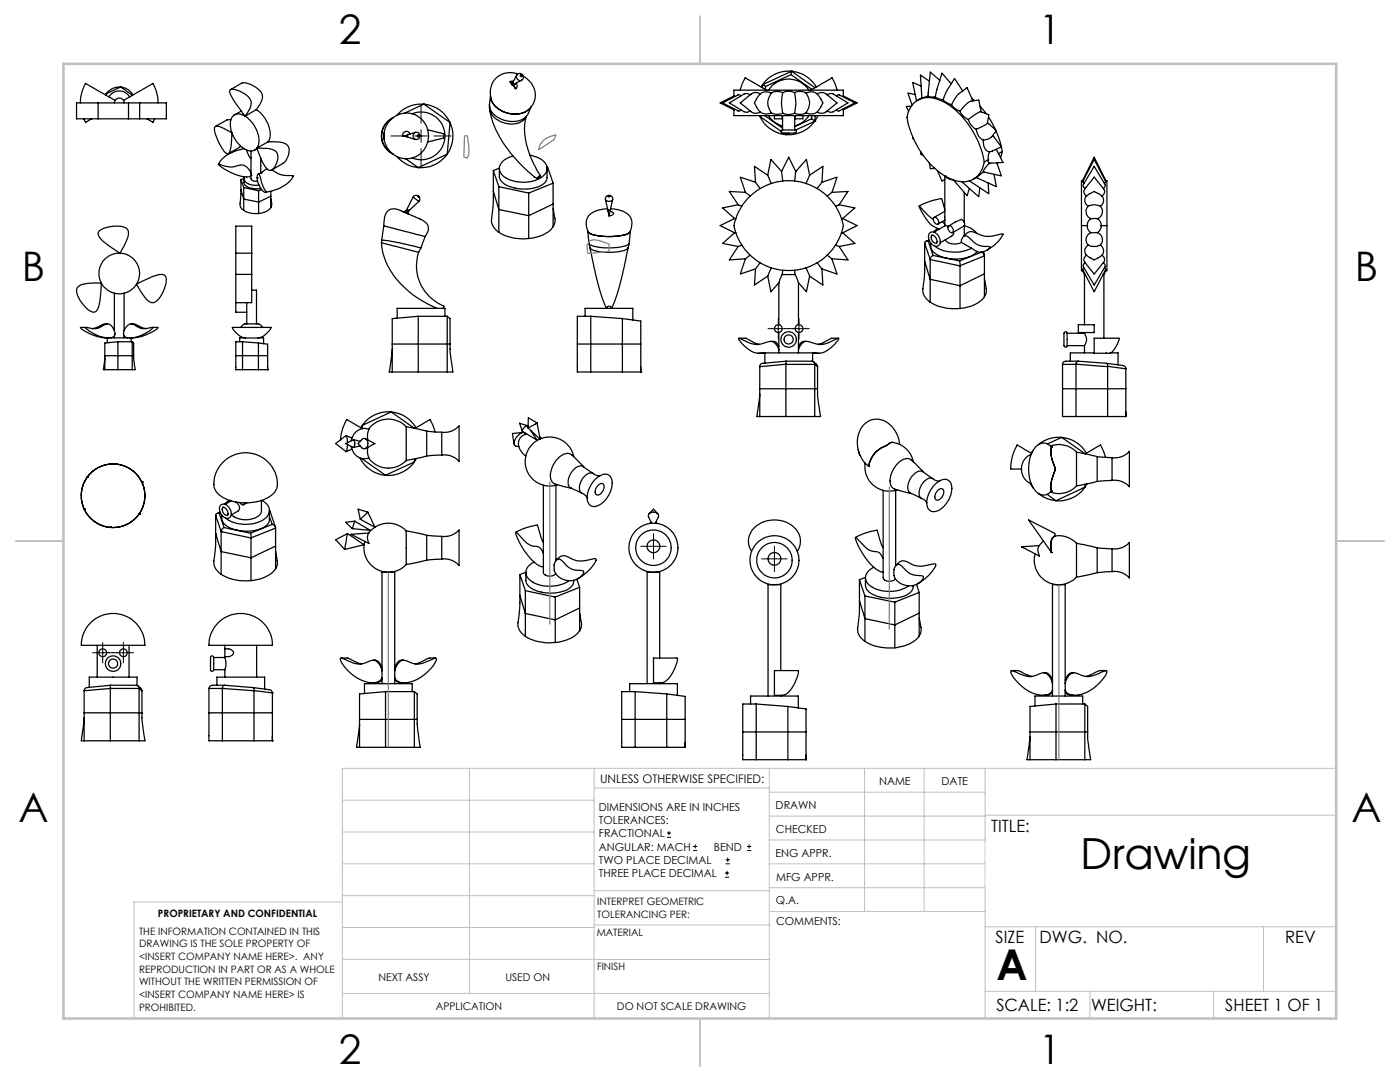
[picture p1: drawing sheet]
<svg xmlns="http://www.w3.org/2000/svg" width="279mm" height="216mm" viewBox="0 0 279 216" stroke-linecap="round" stroke-linejoin="round" font-family="sans-serif">
<g fill="none" stroke="#000" stroke-width=".25">
<path d="M21.2 18.7v.3M21.2 18.7l-.1 .2M21.7 19.3a2.41 2.41 0 0 1 4.2 0M24.1 17.4a3.4 3.4 0 0 0-2.9 1.3M24.1 17.4a3.3 3.3 0 0 1 2.5 1.5M24.1 17.4l-2.9 1.3M24.1 17.4l2.3 1.6M46 17.9l2.3-1.3a4.4 4.4 0 0 1 4 2.2 3.1 3.1 0 0 1-.9 2.7l-.2 .4M97.9 19.2a4.4 4.4 0 0 0 4.5 3.6 4.1 4.1 0 0 0 3.3-1.1M97.9 19.1l-.2 1.7M101.8 16.3l.2 .2M102 16.5l.1 .3"/>
<path d="M102 16.5h.3M102 16.5h.1M102.1 16.8l.1 .1M102.2 16.9l.3 .2M102.3 16.4v.1M102.3 16.5l-.2 .3M102.4 16.2l-.6 .1M102.5 17.1l.4 .6M102.5 17.1h.1M102.6 16.7l-.4 .2M102.6 17.1l.3 .6M102.6 16.7v.4"/>
<path d="M102.6 16.7h.1M102.7 16.7h.1M103 16.6a.77 .77 0 0 1-.1 1.1M103.1 15a.72 .72 0 0 1 1.2-.1 .72 .72 0 0 1-.2 1.1M103.1 15a.76 .76 0 0 0 .2 .8 .76 .76 0 0 0 .8 .2M103.1 15l-.8 1.4M103.4 14.7a4.1 4.1 0 0 0-5.4 2.8 4.1 4.1 0 0 0 3.4 5.1 4.1 4.1 0 0 0 5.4-3.1 4.5 4.5 0 0 0-2.3-4.3M104.1 16l-1.4 .7M146.5 19.2l.1 .1M146.5 19.2v-1.2h21.8v1.2M146.5 19.2l-2.8 1.3 2.8 1.4M147.7 18l.4-1.3 .6-1.2 4.3 2.5"/>
<path d="M147.9 19.1l-.6-.2-3.1 1.6 3.2 1.7 .5-.3M149.7 18.9l-.6-.2-.6 .1-2.9 1.7 3.1 1.9a.91 .91 0 0 0 1-.3M149.9 18.8l-2.2 1.7 2.2 1.8a1.52 1.52 0 0 0 1.8 .1M151.7 18.7l-.6 .8-.5 1 1.1 1.9M151.7 18.7l-.9-.2-.9 .3M152.2 16.9h.1M152.2 16.9l.6 .4M152.2 16.9l-.3 .5M152.2 16.9v.6M152.8 17.3l-.1 .6M153.4 18a4.8 4.8 0 0 1 8 0M153.9 18.6a3.1 3.1 0 0 0 0 3.9"/>
<path d="M153.9 18.6a2.02 2.02 0 0 0-2.2 .1M156.2 18.5l-.2 1.9 .2 2.2M156.2 18.5l.5-.2a2.61 2.61 0 0 1 1.9 .2M156.2 18.5l-1.1-.3-1.2 .4M157.9 14.9l-5.1 2.4M157.9 14.9l4.2 3M158 14.2l-.1 .7M158 14.2h.1M158 14.2a6.3 6.3 0 0 0-5.8 2.7M158 14.2a6.3 6.3 0 0 1 4.9 3.2M158 14.2l4.6 3.3M158 14.2l-5.8 2.7"/>
<path d="M158.6 18.5l.2 1.8-.2 2.3M158.6 18.5l1.2-.3 1.1 .4M160.9 18.6a3.1 3.1 0 0 1 0 3.9M160.9 18.6l.2-.1a1.97 1.97 0 0 1 2 .2M161.8 18l4.3-2.5 .6 1.2 .4 1.3M163.1 18.7l1.1 1.8-1.1 1.9M163.1 18.7a1.48 1.48 0 0 1 1.8 .1l2.1 1.7-2.3 1.9-.8 .2-.8-.2M165.1 18.9l.5-.2h.6l3 1.8-3.1 1.9-1-.3M166.9 19.1l.6-.2 3.1 1.6-3.1 1.6h-.4l-.2-.2M168.3 19.2l-.1 .1M168.3 19.2l2.8 1.3-2.8 1.4M182.7 18.9l-1.5-.3 .8 2.4"/>
<path d="M183.8 17.2l-1.7-.8 .8 3.7M184 19.5l-.8 .5M185.2 19.2l-1.2 .3M185.2 19.2l.4 .1h1.1M185.5 16.2l-1.8-1.2 .3 4.5M186.7 19.3l.6 .4 .9 .2M187.6 16.1l-1.9-1.7-.5 4.8M188.2 19.9l.7 .6 1 .4M189.8 16.7l-1.8-2.1-1.3 4.7M192.1 18.1l-1.6-2.4-1.6 2.5-.7 1.7M194 19.6l.5 .5M16.7 23.7l.4 .7 1.2-.7"/>
<path d="M19.5 20.5h-4.2v3.2h4.2M19.6 20.5h6v3.2h-6M19.6 20.5v3.2M22.8 20.5a.97 .97 0 0 1 1-.9 .97 .97 0 0 1 1 .9M23 20l-5.9-3.3a7.3 7.3 0 0 0-1 3.8M24.7 20l5.8-3.3a7.3 7.3 0 0 1 1 3.8M25.7 23.7h2.2M25.7 20.5h2.2M27.9 20.5h5.3v3.2h-5.3M27.9 20.5v3.2M29.3 23.7l1.2 .7 .4-.7M42.9 25.3l.4-.1 .5 .1 2.5 1.2a9.8 9.8 0 0 1-.5 4l-.4 .2a7.2 7.2 0 0 1-2.5-4.2l-.1-.9z"/>
<path d="M46.1 24l-.8-.1-2.3 1.3M46.3 26.5a5.2 5.2 0 0 0 3.8 3.6l.7-.1 .5-.4M47.8 29.4l-2.2 1.3M48 29.1l-.2 .3M48.1 35.8l-.1 3.5a3.5 3.5 0 0 0 0 2.1l.6 .6M48.1 35.8l.5 1.6M48.1 37.9l.5 1.8 3 .6 2.4-1.1M48.2 22.2l-1.4 .7M48.6 37.4l3 .7M48.6 37.4v4.6M48.7 35.6v.8a1.89 1.89 0 0 0 2 1.2h1.3M48.7 35.6l-.6 .2"/>
<path d="M48.7 29.7a7.2 7.2 0 0 0-5.1 3.1M48.9 23.2a3.8 3.8 0 0 0 1.2-3.1 4.8 4.8 0 0 0-4.1-2.2l-.1 .1a4.2 4.2 0 0 0 1.3 2.8l1.7 2.4a1.74 1.74 0 0 0-2.1-.3 1.74 1.74 0 0 0-.8 1.9l.3 1.7M48.9 23.2a5.9 5.9 0 0 1 2.6 5.8l-.2 .6M49.2 29.9l.1 .4a1.85 1.85 0 0 0 .8 1.2M50.1 35h.1M50.1 30.1v5.6l.5 .4h.8M50.1 34.6a2.2 2.2 0 0 0-3.4-1.3 7.2 7.2 0 0 1-3.1-.5v.1a11.4 11.4 0 0 0 5.2 2.4M50.1 35l-.3 .2h-1a1.4 1.4 0 0 0 1.4 1.7h1.5M51.2 21.9a5.8 5.8 0 0 1 2.5 6l-.2 .4M51.2 21.9l-2.3 1.3M51.3 29.6a6.4 6.4 0 0 1 3.5 .4 1.84 1.84 0 0 1 .4 2.5l-.6 1.1a.84 .84 0 0 1-.8 .4 .84 .84 0 0 1-.7-.5l-.7-1.2zM51.3 29.7l-.5 .3"/>
<path d="M51.3 35.5a.5 .5 0 0 1 .4-.8l.1 .1a11.3 11.3 0 0 0 1.3 3.5 1.12 1.12 0 0 1-1.1-.8l-.3-.6M51.3 35.5l.4 1.4M51.3 35.5h.1M51.6 38.1v4.5M52 34.4h.3M52 31.5v3.1M52.2 37.8l-.6 .3M52.3 34.4l-.7 .3M53.3 33.8l-.6 .2-.5 .5M53.5 28.3a5.3 5.3 0 0 1 3.9 .7 2.87 2.87 0 0 1-.9 3.6l-2.2 1.3M53.5 28.3l-2.2 1.3M54 39.7l.2 .9-.2 .8"/>
<path d="M54 38.2v3.2M54.2 33.9a6.5 6.5 0 0 0 4.3 1.2h.1a7 7 0 0 1-5.5 3.2l-.1 .1M76.6 27.1l.1 .7M76.7 26.5l-.1 .6M77.2 24.4l1.2-.9a4 4 0 0 0-2.2 3.6 4 4 0 0 0 2.2 3.6 3.9 3.9 0 0 1-1.2-6.3zM77.8 24a4.5 4.5 0 0 1 6.6 .1 4.5 4.5 0 0 1-.5 6.6 4.5 4.5 0 0 1-6.1-.6 4.5 4.5 0 0 1 0-6.1zM79.2 31.2a6.4 6.4 0 0 0 4.3 2.2M80.6 27.1l.3 .1M80.6 27.1l.6 .2M80.9 27.2l.3 .1M80.9 27.2l2 .6M81 31.7l2.5 1.7"/>
<path d="M81.8 26.7a.75 .75 0 0 0-.9-.5 .75 .75 0 0 0-.5 .9h.2M82.3 22.7a4.8 4.8 0 0 1 6.5 4.4 4.8 4.8 0 0 1-6.5 4.4M82.4 39.3l-1.3 2.6-.5 .3M82.4 39.3l1.2 .9M82.9 26.4l-1.7 .6v.3M83.3 39.1a.62 .62 0 0 0-.9 .2M83.3 39.1l.3 .2M83.6 39.3a.64 .64 0 0 1 0 .9M84.6 20.8a6.4 6.4 0 0 0-5.4 2.2M84.6 20.8a6.4 6.4 0 0 1 5.2 3.6M84.6 20.8l-3.8 1.8M84.6 20.8l5.2 3.6"/>
<path d="M85.3 25.9l3.2 .8 .1 .3-.1 .6-3.2 .7M89.3 30.8a6.4 6.4 0 0 1-5.8 2.6M89.3 30.8l-5.8 2.6M89.8 24.4a6.4 6.4 0 0 1-.5 6.4M89.8 24.4l-.5 6.4M97.7 20.8v1M97.7 20.8a2.85 2.85 0 0 0 1.9 2.7 4.4 4.4 0 0 0 5.7-.6l.7-1.6M97.7 21.8a18.8 18.8 0 0 0 5.3 10l.7 .8a17.9 17.9 0 0 0 3.5 3M97.7 21.8a4.5 4.5 0 0 0 5.7 2.8l1.1-.6 .5-.8M97.7 21.3v.4M98.5 34v6.4l-.3 2.1a3.2 3.2 0 0 0 1.1 3.6l.3 .2M98.5 34l1.1 3.3"/>
<path d="M98.5 38.2l1.1 3.6 5.9 1.2 4.9-2.3M99.6 37.3l5.9 1.2M99.6 37.3v9M99.7 33.6v1.6a2.86 2.86 0 0 0 2.4 2.2 7 7 0 0 0 6.7-1.1l.4-.7v-2M99.7 33.5l-1.2 .5M105.1 23.2a13.1 13.1 0 0 0 1.4 9.4l1.4 2.5M105.5 38.5v9.1M105.8 31h.1a3.6 3.6 0 0 1 3.2 2.3 2.55 2.55 0 0 1-2 2.6 7 7 0 0 1-6.9-1 1.94 1.94 0 0 1 .7-3.1l1.5-.7M107.3 35.4l.1-.1a.27 .27 0 0 1 .2-.2 .27 .27 0 0 1 .3 .1l-.7 .4zM109.1 33.3h.2l1.1 3.2M110.4 36.5l-4.9 2M110.4 36.5v8.7"/>
<path d="M120.8 39.8a.73 .73 0 0 1 .7-.8 .73 .73 0 0 1 .8 .8M120.8 39.8l.6 .4 .7-.1 .2-.3M120.8 39.8l.7 2.7M121.4 39.1h.2l.1 .1-.2 .1zM122.3 39.8l-.5 2.1M146.5 21.9v1.2h21.8v-1.2M146.6 21.8l-.1 .1M148.8 38.4l.9 .7M149.2 39.6a11.1 11.1 0 0 1 19.1 5.4 11.1 11.1 0 0 1-10.9 9 11.1 11.1 0 0 1-10.9-9 11.1 11.1 0 0 1 2.7-5.4zM150.8 36.4l-3.1-1.1 1.1 3.1-3.2-.2 1.7 2.7M150.8 36.4l.9 1.2M151.6 23.1v.1"/>
<path d="M151.6 23.2h.1M151.6 23.2a6.3 6.3 0 0 0 5.2 3.6M151.6 23.2l4.3 3M151.7 23.1l-.1 .1M151.7 22.4l1.2 .4 1-.3M151.8 23.1l-.2 .1M152.6 23.1l3.6 2.5M153.2 35l.7 1.6M153.2 35l-2.6-1.8 .2 3.2M153.4 23.1a4.9 4.9 0 0 0 2.8 2.1M153.9 22.5l1.2 .3 1.1-.2M154.6 23.1v.6h1.5v-.6"/>
<path d="M156 34.2l-2.2-2.4-.6 3.2M156.2 25.9a.37 .37 0 0 0-.3 .6 .37 .37 0 0 0 .6 .1h1.7a.46 .46 0 0 0 .5 0 .46 .46 0 0 0 .2-.6l-.3-.1M156.2 25.9h2.4M156.2 23.1v2.8M156.2 36.1l-.2-1.8 1.4-2.9 1.4 2.8-.2 1.9M156.2 22.6h.1a2.59 2.59 0 0 0 2.3 0M156.4 26.6l.4 .2M156.8 26.6v.2M156.8 26.8h.1M157.4 26.6l-.6 .2M158.6 23.1v2.8M158.7 23.1v.6h1.5v-.6"/>
<path d="M158.8 34.2l2.1-2.4 .7 3.2M160.9 22.5l-1.1 .3-1.2-.2M161.4 23.1a4.9 4.9 0 0 1-2.8 2.1M161.6 35l2.6-1.8-.2 3.2 3-1.1-.9 3.1M161.6 35l-.7 1.6M162 23.7l.6 .5M162 23.7l-3.4 1.6M162 23.1v.6M162.6 24.2h.1M162.6 24.2a6.4 6.4 0 0 1-5.8 2.6M162.6 24.2l-3.9 1.8M162.7 23.1l-.1 1.1"/>
<path d="M163.1 22.4l-.6 .2-.7 .2-.9-.3M163.2 23.1l-.6 1.1M164 36.4l-.9 1.2M165.1 39.1l.9-.7 3.2-.2-1.7 2.7M168.2 21.8l.1 .1M181.9 21.2h-1l.4 1M182.2 27.5l-.1 .1 .3 .1M182.3 20.6a4.7 4.7 0 0 1 5.7-.4 17 17 0 0 1 8.3 11.5 4.2 4.2 0 0 1-1.5 3.7 5.1 5.1 0 0 1-5.9-.1 17.5 17.5 0 0 1-7.9-11.9l.4-1.4zM183.8 30.3l-.1 .5 .5 .2M185.5 32.5l.2 1.2 .8-.1M187.1 34l.9 2.2 .6-.4M188.6 35.1v8.8"/>
<path d="M188.7 35.2h.1M188.7 35.2a2.2 2.2 0 0 0 1.5 .7M189.9 20.9l.7 .8 1 .5M190.3 35.9l2.7 3.2 .5-1.5M191.6 22.2l.7 1 1 .6M191.6 22.2a5.6 5.6 0 0 1 2.2-2l1.5-.2 .5 2.3M191.9 36.3l3.4 3 .2-1.8M192.4 38.4v6M193.3 23.8a3.3 3.3 0 0 0 1.5 2M193.3 23.8l2.2-1.5 1.8 .6-.2 1.7-.6 .4-1.7 .8M193.5 36.1l3.8 2.6-.1-2.2M194.2 20.1l-1.2-2.6-1.8 1.3-1.3 2.1"/>
<path d="M194.8 25.8a2.52 2.52 0 0 0 1.5 2.2M195.6 21.2l1.2 1.5M196.3 28a1.84 1.84 0 0 0 1.2 2.3M196.3 34.3l-2 1.4M197.1 24.5l1.8 1.6-1 1.2M197.3 23.4l1.4 2.5M197.3 31.9l-.1 .4 .3 .3M197.3 31.9l-.9 .4M197.5 30.3l-.3 1.1 .1 .5M197.5 32.6l-1 1.1-.2 .6M197.6 32.5l-.1 .1M197.9 27.3l-.5 .4-1.1 .3"/>
<path d="M198.1 27.1l1.7 2.2-2.3 1M198.4 34.8l.5 2.5-4.1-1.9M198.7 29.8l.3 .3 1.2 2.3-2.6 .2M198.8 26.2l.8 2.2 .4 1.8M198.9 32.5l.9 2.6-3.5-.8M199.1 32.5l-.1 .2M200 30.2l-.3 1.3M200 30.2l-.7 .5M216 36.1h-.2v8.9M216 36.1h.2M216 36.1l2.4-4.7 2.3 4.7M216.4 36.6l-.3-.4 2.3-4.4 2.3 4.4-.3 .4"/>
<path d="M216.6 37.6l-.3-.3-.1-.5 2.2-3.6 2.2 3.6v.3l-.4 .5M216.8 39.1a1.3 1.3 0 0 0 .4 2M216.8 39.1l1.6-.9 1.6 .9M216.8 39.1a1 1 0 0 1-.3-1.4l1.9-2.4 2 2.6v.6l-.4 .6M220 39.1a1.39 1.39 0 0 1-.4 2M220.7 36.1h.2v8.9M220.7 36.1h-.1M15.5 57.4a5.1 5.1 0 0 1 3.9-.9h.8a11.2 11.2 0 0 1-.9 5.5 1.02 1.02 0 0 1-1.6-.1 5.9 5.9 0 0 1-2.4-4zM19.9 46a6 6 0 0 1 5.3-.5l.4 .7a7.7 7.7 0 0 1-1.6 4.3 4 4 0 0 1 3.2 6.2 13.7 13.7 0 0 1 5-1.9h.3a.99 .99 0 0 1 .7 1.3 5.6 5.6 0 0 1-2.5 4.3h-.5a7.8 7.8 0 0 1-3-3.7 4.1 4.1 0 0 1-7-.2 4.1 4.1 0 0 1 3.7-6 15.3 15.3 0 0 1-4.1-3.3l-.2-.2a.71 .71 0 0 1 .3-1zM22.8 58.5v7.5M24.8 58.5v7.5M47.1 54.8v5.6"/>
<path d="M47.1 50.5v4.2M47.1 50.5v-5.4h3.1v5.4M47.1 54.8h3.1M47.1 50.5h3.1M48.6 42l1.5 .5 1.5 .1M50.2 54.8v5.6h-3.1M50.2 50.5v4.2M50.2 57.9h1v6.7M54 41.4a3 3 0 0 1-2.4 1.2M76.1 48.4a14.8 14.8 0 0 0 6.4 10.5l2.5 1.6 2.2 1M76.1 48.4l7.4 1.9M76.2 48a37.2 37.2 0 0 1 7.8 1.5"/>
<path d="M76.2 48l-.1 .4M76.6 45.1l.1-1.3a2.04 2.04 0 0 1 1.1-2 2.04 2.04 0 0 1 2.2 .3l2 .8a10.5 10.5 0 0 1 3.2 1.8l.2 .3a2.18 2.18 0 0 1-.6 2.2M76.6 45.1l8.2 2.1-.8 2.3M76.6 45.1l-.4 2.9M80.4 42.2h.2zM80.6 42.2v.1M81.2 41.9l-.6 .3M81.2 41.9l-.3 .5M81.2 41.9h.1M81.5 42.5v.1M81.5 42.6l-.1 .1M81.6 41.9l-.1 .7"/>
<path d="M81.6 41.9v.1M81.6 41.9l-.5 .6M81.6 42l-.1 .2M83.5 50.3a8.7 8.7 0 0 0 5.1 10.8l-.2 .4M83.6 40.2l-2 1.8M84 49.5l-.5 .8M99.6 46.3a9 9 0 0 0 5.9 1.3M110.4 41.7l.2 1a2.84 2.84 0 0 1-.2 2.5M110.4 45.2a6.4 6.4 0 0 1-4.9 2.4M117.3 46.1v.2a6.7 6.7 0 0 0 4.4 .9 5.8 5.8 0 0 0 4.1-1v-.1M117.3 46.2l.2 2.4M117.5 48.6l.3 .9"/>
<path d="M117.5 48.6a5.1 5.1 0 0 0 3.7 .9h.8a5.5 5.5 0 0 0 3.5-.9h.1M117.8 49.4l1.5 7.2 .9 3 .8 1.9M117.8 49.5a3.7 3.7 0 0 0 2.9 .8h2.5a2.79 2.79 0 0 0 2.1-.9l-1.5 7.2-1.1 3.4-.6 1.5M121.2 41.7a5 5 0 0 0-3.9 1.6 3.1 3.1 0 0 0 .3 3.2 11.7 11.7 0 0 0 7.9 0 2.81 2.81 0 0 0-1.9-4.6l-1.8-.2M121.4 41.9l.1 .6M121.4 41.9l.1 1.1a.71 .71 0 0 0 .9-.3v-.2l-.6-.3M121.5 42.5h.1M121.5 42.5v.3M121.8 41.9l.1 .4M121.8 41.9h-.4M125.6 48.6l-.2 .8M125.8 46.2l-.2 2.4"/>
<path d="M146.6 43.6h.3M146.6 46.4l-2.4 2.2 3.1 .6M146.6 43.6l-2.9 1.4 2.9 1.5M146.9 46.4l-.3 .1M147.3 40.9l.7 .2M147.3 49.2l-1.7 2.7 3.2-.3M147.3 40.9l-3.1 .6 2.4 2.1M148 48.9l-.7 .3M148.8 51.6l-1.1 3.1 3.1-1M149.7 50.9l-.9 .7M150.8 53.7l-.2 3.2 2.6-1.8M151.7 52.4l-.9 1.3"/>
<path d="M153.2 55.1l.6 3.1 1.7-1.8M153.9 53.4l-.7 1.7M156.1 54.8h2.6M156.1 54.8l-.7 1.6v8.4M156.2 53.9l-.1 .9M158.6 53.9l.1 .9M158.7 54.8l.6 1.6M159.3 56.4v8.4M160.9 53.4l.7 1.7M161.6 55.1l-.7 3.1-1.6-1.8M163.1 52.4l.9 1.3M164 53.7l.2 3.2-2.6-1.8"/>
<path d="M165.1 50.9l.9 .7M166 51.6l1 3.1-3-1M166.8 48.9l.7 .3M167.5 40.9l-.7 .2M167.5 49.2l1.7 2.7-3.2-.3M167.5 40.9l3.1 .6-2.4 2.1M168 46.4l.2 .1M168.2 43.6h-.2M168.2 46.4l2.4 2.2-3.1 .6M168.2 43.6l2.9 1.4-2.9 1.5M183.4 41.1l2.1-.9 2.4-.6 .7 2.2M184.5 48.5l-.1 7.3a5.2 5.2 0 0 0 0 3.2l1.2 1.3"/>
<path d="M184.5 52.1l1.1 3.6 6 1.3 4.9-2.4M184.5 48.5l1.1 3.3M185.2 48.1a.51 .51 0 0 0-.7 .4M185.2 48.1l1 2.9M185.4 47.9l-.6 .3M185.5 48l-.3 .1M185.6 46.5a1.31 1.31 0 0 1 1.9 .9 1.04 1.04 0 0 1 .1 1.1 1.04 1.04 0 0 1-.9 .6 1.82 1.82 0 0 1-1.1-2.6zM185.6 51.8h.1M185.6 51.8l6 1.3M185.6 51.8v8.5M185.7 48.5a2.42 2.42 0 0 0 2 2.7 7.8 7.8 0 0 0 7-.6l.3-.4M185.9 47a1.2 1.2 0 0 1 1 1.5 1.1 1.1 0 0 1-1-1.5z"/>
<path d="M186.2 51l-.5 .4-.1 .4M186.2 51l5.3 1.1M186.3 43.7l-1.3-.9-1.6-1.7a9.7 9.7 0 0 0 2.8 4l.9 .5M186.3 43.5a.81 .81 0 0 1 .9 .3 .81 .81 0 0 1-.1 1 1.01 1.01 0 0 1-.8-1.3zM186.5 49.1a7.3 7.3 0 0 0 7.4 .4M187.1 45.6l-.8 .7M187.1 45.6l.3 .2M188 44.2l.6 .6M188.6 43.9v1.2M188.6 42.2l-2.2 1.2M188.6 43.9l-1.4 .8M188.6 47.9a2.67 2.67 0 0 0 3.3 .5"/>
<path d="M189.2 45.2l-.5-.2-2.3 1.3M189.3 45.1a.88 .88 0 0 1 .8 1.3 .93 .93 0 0 1-.8-1.3zM189.3 45.1l1.9-1a.76 .76 0 0 1 .9-.2 .76 .76 0 0 1 .4 .9l-.1 .3-2.3 1.3M190.3 46.3l-.2 .7-2.5 1.4M191.5 52.1l.1 .9M191.6 53v.1M191.6 53.1v8.5M191.9 48.4a.94 .94 0 0 1 .2-1 .94 .94 0 0 1 .9-.3l.2 .2a5.2 5.2 0 0 0 3.2 1.9l1.2 .1a2.36 2.36 0 0 1-3.7 .2M191.9 48.4l2 1.1M192.4 45a4.3 4.3 0 0 1 2.5 1.5M192.4 45v2.1M192.5 47a1.52 1.52 0 0 1 2.4-.5 5.9 5.9 0 0 0 4.9 .2h.4a6.5 6.5 0 0 1-3.2 3.3"/>
<path d="M192.6 47l-.2 .1M195.8 50.3a.73 .73 0 0 1 .7 .7v8.2M195.8 50.3h.1M195.8 50.3l-4.3 1.8M196.3 50.2l.2 .7M196.5 55.6v.2a5.2 5.2 0 0 1 .1 3.1l-.1 .3M196.5 59.2a6.6 6.6 0 0 1-4.9 2.4M196.5 51l-4.9 2M215.8 45v9h.2M215.8 45h1.2M216 54l.4 .8M216.2 54h-.2"/>
<path d="M216.2 53.3l2.2 3.6 2.1-3.6M216.4 53.5l-.3 .3 2.3 4.4 2.3-4.4-.3-.3M216.4 54.8h.2M216.4 54.8v10M216.6 52.4l-.3 .3-.1 .5M216.8 50.9l1.6 1 1.6-1M216.8 50.9a1.01 1.01 0 0 0-.3 1.5l1.9 2.3 1.9-2.5 .1-.6-.4-.7M217 45l.1 .7 .6 .7M217.2 48.9a2.77 2.77 0 0 0 2.4 0M217.2 41.1a1.56 1.56 0 0 0 .5 2.5M217.2 41.1a2.76 2.76 0 0 1 2.4 0M217.2 48.9a1.31 1.31 0 0 0-.4 2"/>
<path d="M217.7 46.4h1.3M217.7 43.6l-.6 .7-.1 .7M217.7 43.6h1.3M217.7 46.4a1.53 1.53 0 0 0-.5 2.5M219 43.6a1.51 1.51 0 0 1 .7 1.4M219 46.4a1.54 1.54 0 0 1 .6 2.5M219.6 41.1a1.55 1.55 0 0 1-.6 2.5M219.6 48.9a1.37 1.37 0 0 1 .4 2M219.7 45l-.1 .8-.6 .6M219.7 45h1.2M220.2 54.8h.1M220.2 52.4l.4 .5-.1 .3"/>
<path d="M220.3 54.8v12.7M220.6 54h.1M220.7 54l-.4 .8M220.9 45v9h-.2M17.2 65.3h-1.1a8.2 8.2 0 0 0 5.4 2.2h.2M20.9 71.5l-.3 2.3h.3M20.9 73.8h2.6M20.9 71h5.8M21.4 67.5v.9M21.4 64.6h-.6l-2.3 1M22.1 67.4a.95 .95 0 0 0 .8-.6 .95 .95 0 0 0-.1-1 1.39 1.39 0 0 0-1-1.1 1.39 1.39 0 0 0-1.5 .4 4.3 4.3 0 0 1-3.2 .2v.1a6.7 6.7 0 0 0 4.6 2.1l3.7-.1a4.8 4.8 0 0 0 2.9-.5 4.6 4.6 0 0 0 2.2-1.5h-.3a3.5 3.5 0 0 1-3.6-.7 1.7 1.7 0 0 0-1.9 1.9l.1 .4 .7 .4M22.8 67v.4"/>
<path d="M23.5 73.8h2.9M23.5 68.2v5.6M23.5 68.2l-2.6 .2v5.4M23.5 68.2h2.9M24.8 67v.4M26.1 64.6l.9 .1 2.1 .9M26.2 67.5v.7M26.4 68.2l.3 .2v3.2l.3 2.2h-.6M26.4 68.2v5.6M30.4 65.3h1.1a8.3 8.3 0 0 1-5.4 2.2h-.2M46.4 65.3h7.7a.8 .8 0 0 1-.5 .8 3.6 3.6 0 0 1-3.6 1.4 3.7 3.7 0 0 1-3.6-2.2zM47.1 60.4v1.9h2.1"/>
<path d="M47.1 71h6.3M48.4 73.8h3.2M48.4 68.2h-1.3v5.6h1.3M48.4 68.2v5.6M48.4 68.2l3.2 .2M48.7 67.4h-.9v.8M48.9 64.6h1.3a2.75 2.75 0 0 1 1.8 .3l.5 .4M48.9 64.6l-.9 .7M49.2 60.4v4.2M51.6 73.8h1.8M51.6 68.4l1.8 .3v5.1M51.6 68.4v5.4"/>
<path d="M51.8 67.4h.8v1.2M53.4 73.8h.1M78.3 69.6l-.6 4.6h.6M78.3 74.2h5.2M78.3 68.7h11.5M83.5 74.2h5.8M83.5 63.1v11.1M83.5 63.1l-5.2 .5v10.6M83.5 63.1h5.8M88.8 63.1v-1.6h-9.5v2M89.3 63.1l.5 .5v6.5l.6 4.1h-1.1M89.3 63.1v11.1"/>
<path d="M115.2 68.7h12.7M116.8 63.1v-1.6h9.5v2.4M117.9 74.2h6.3M117.9 63.1h-2.7v11.1h2.7M117.9 63.1v11.1M117.9 63.1l6.3 .5M121.1 61.5a.46 .46 0 0 1 .4-.4 .46 .46 0 0 1 .5 .4M124.2 74.2h3.7M124.2 63.6l3.7 .5v10.1M124.2 63.6v10.6M127.9 74.2h.1M147.5 67.5h.3a2.74 2.74 0 0 1 2.4 .7l1.4 .5"/>
<path d="M151.3 70.5h.8M151.6 78.5l-.5 4.6h.5M151.6 77.6h11.6M151.6 73.2v9.9M152.6 70.4h9.6M152.6 70.4l-.4 .1M152.6 70.4v2.1M153.8 68.1h.2a1.33 1.33 0 0 1 1.4 1M155.4 69.8l-.1-.4a1.6 1.6 0 0 0-2.4-1.1 4.3 4.3 0 0 1-4.3-.3l-1.2-.5a5.8 5.8 0 0 0 3.8 3l1.4-.1M155.4 66.3v4.1M156.8 72.7h.1M156.8 72.7v10.4"/>
<path d="M156.8 72.7l-5.2 .5M156.8 72.7h5.8M156.9 72.1l-.1 .6M156.9 72.1h5.1a.54 .54 0 0 1 .6 .6M156.9 72.1l-4.7 .4a.64 .64 0 0 0-.6 .7M159.3 69.8l.2-.4a1.62 1.62 0 0 1 2.4-1.1 4.3 4.3 0 0 0 4.3-.3l1.2-.5a5.9 5.9 0 0 1-3.8 3l-1.4-.1M159.3 66.3v4.1M161 68.1h-.1a1.35 1.35 0 0 0-1.6 1M162.2 70.4l1.3 .1M162.2 70.4v1.7M162.4 72.2l.5 .5 .3 .5M162.6 72.7v10.4"/>
<path d="M162.6 72.7l.6 .5M163.2 73.2v5.7l.6 4.2h-1.2M167.3 67.5h-.3a2.7 2.7 0 0 0-2.4 .7l-1.4 .5M185.6 60.3a9.6 9.6 0 0 0 6 1.3M212.1 72.7v10.4h2.6M212.1 72.7h.1M212.1 77.6h12.6M212.1 72.7h2.6M213 66.5a.36 .36 0 0 0-.5-.2 .36 .36 0 0 0-.2 .5v2a.33 .33 0 0 0 .3 .4 .33 .33 0 0 0 .4-.2M213 66.5v2.5M213 66.5h3.4M213 69h3.4"/>
<path d="M214.7 72.7v10.4M214.7 72.7l6.4 .5M215.2 72.1h-2.4a.64 .64 0 0 0-.7 .6M215.2 64.8h3.2v1.6h-3.2zM216.4 66.4l.1 .1a2.03 2.03 0 0 1-.1 2.5M216.4 69v1.4M218.4 67.5h4.9a4.8 4.8 0 0 1-1.6 2.9l-3.3 .1zM218.4 70.4h-4.8v1.7M220.8 70.4h.1M220.8 72.5l-5.7-.4-.3 .2-.1 .4M220.8 72.5l.3 .6M220.8 72.5l3.2 .4a.66 .66 0 0 1 .7 .7"/>
<path d="M221.1 73.1v.1M221.1 73.2v9.9M221.1 73.1l3.6 .5M221.7 70.4h1.4v2.4M224.7 73.6v9.5M17.4 95.2h.1M17.4 95.2a6.4 6.4 0 0 0-.6 6.4M17.4 95.2v.1M23.1 92.6h.1M23.1 92.6a6.5 6.5 0 0 0-5.7 2.6M23.1 92.6a6.4 6.4 0 0 1 5.2 3.6M28.3 96.2h.1"/>
<path d="M28.3 96.2a6.3 6.3 0 0 1-.5 6.4M44.7 92.1a6.3 6.3 0 0 1 7.1-1.1 6.3 6.3 0 0 1 3.4 6.4 5.9 5.9 0 0 1-5.2 2.9 7.9 7.9 0 0 1-6.9-2.3 4.6 4.6 0 0 1 .6-4.8zM45.8 99.8l-1 .8M45.8 99.9v.2M46.1 99.9l-1.2 .7M52.2 99.9v2a2.2 2.2 0 0 1-2.3 1.7 4.3 4.3 0 0 1-3.7-.9M52.2 99.8a2.07 2.07 0 0 1 1.2 3.2 6.5 6.5 0 0 1-6.7 1.2l-1.7-.8M69 88.5l1.6-.8 .2 .6-.1 .7-.1 .3zM69 86.9l-2 1.6 2 1.6 .2-.3 .2-1.1M69 86.9l.3 .5 .1 .9M69.1 86.9l1.1 .5M70.1 89.1a2.66 2.66 0 0 0 3.5 2.3 3.2 3.2 0 0 1-.2-2.1"/>
<path d="M70.2 89.6l-1.1 .5M70.6 87.7l1.3 .4M71.8 91.4a6.4 6.4 0 0 0 5.1 3.4M71.9 89l-1.3 .3M72.1 91.5l4.8 3.3M72.2 87.7a.82 .82 0 0 1 1 .1 .82 .82 0 0 1 .2 .9 .74 .74 0 0 1-.4 .7 .74 .74 0 0 1-.8-.1l-.7-.8zM72.3 84.9l-.3 .4M72.3 84.9l-.1 .6M72.4 85.5l-3.2-1.8a8.8 8.8 0 0 0-1.3 4.1M72.9 87.6l1.9 .9-1.9 1M73.4 87.8a3.3 3.3 0 0 1 .2-2.1 2.71 2.71 0 0 0-3.5 2.2M73.6 91.4a4.9 4.9 0 0 0 7.5 .5"/>
<path d="M78.1 82.2a6.3 6.3 0 0 0-5.8 2.7M78.1 82.2a6.3 6.3 0 0 1 4.9 3.1M78.1 82.2l-5.8 2.7M78.1 82.2l4.6 3.3M81.1 85.2a4.9 4.9 0 0 0-7.5 .4M81.1 85.2l4.1 .8M81.1 85.2v6.7M82.7 92.2a6.4 6.4 0 0 1-5.8 2.6M82.7 92.2l-5.8 2.6M82.8 85.5l3-1.8 .6 1.1 .4 1.4M82.8 91.6l-.1 .6M83.1 91.5l-.4 .7"/>
<path d="M85.2 91l-4.1 .9M85.2 86l3 .3M85.2 86v5M88.2 86.3a4 4 0 0 0 3.4-1.3v7a4 4 0 0 0-3.4-1.2M88.2 90.8l-3 .2M88.2 86.3v4.5M104.4 86.3l-2.1 .2 .3 2.1M104.9 86.6a.65 .65 0 0 0-.5-.4 .65 .65 0 0 0-.6 .4l-.7 .6a1.33 1.33 0 0 0-.3 1.7l.7 .2M105.1 86.6a2.09 2.09 0 0 0-1.6 1.6 2.09 2.09 0 0 0 .7 2.1l.8 .7M105.3 84.9l-1.6-.4 .5 1.5M105.4 85.1a.38 .38 0 0 0-.4-.2 .38 .38 0 0 0-.3 .3 .75 .75 0 0 0-.4 .9l2.9 1.7-1.3-1.9M106.4 86.6l.4 .1"/>
<path d="M107.2 84.4l-1.8 1M107.2 84.4l.6 3.3-2.4-2.3M107.2 84.4l-1.8-1v2M107.7 87.2l.4 .3M107.7 87.6a4.9 4.9 0 0 0-2.6 6.2 4.9 4.9 0 0 0 6.2 2.9M107.8 87.6a4.9 4.9 0 0 1 6.7 3.5M108.4 96.8v17.4a1.5 1.5 0 0 0 2.3 .5l.2-.3M110.9 96.8v15.1M116.5 93.2a10.8 10.8 0 0 0-2.8-2.7 3.5 3.5 0 0 0-3.4 2.5 2.83 2.83 0 0 0 .2 3.4l3.6 1M118.4 94.5l-1.6-1a1.54 1.54 0 0 0-2.4 .3 2.83 2.83 0 0 0-.7 3.4l2.4 1.2M118.9 95.5a2.09 2.09 0 0 1 2.8-.5 3.8 3.8 0 0 1-.6 4.3 3.1 3.1 0 0 1-3.1 1.7 2.32 2.32 0 0 1-.6-3 6 6 0 0 1 1.5-2.5zM119.2 97a.68 .68 0 0 1 .7-.5 .68 .68 0 0 1 .6 .4 1.6 1.6 0 0 1-1.4 1.8 1.17 1.17 0 0 1 .1-1.7z"/>
<path d="M119.8 94.9l-.8-.1a1.57 1.57 0 0 0-2.6 .5 2.55 2.55 0 0 0-.4 3l.9 .6 .3 .4M151.6 83.1h5.2M156.8 83.1h5.8M171.3 89.7l.4 1.3M172.6 92.4a4.9 4.9 0 0 0 6.4 5.4M173.4 93.1h.1M176.2 97.9v17.4a1.47 1.47 0 0 0 2.3 .4l.2-.2M178.2 88.3a4.9 4.9 0 0 1 4.1 3.9M178.2 88.3l-.6 .1-.6 .4a5.5 5.5 0 0 0-3.6 4.3M178.2 88.3h-.3l-.9 .5a5.5 5.5 0 0 0-3.6 4.3M178.8 97.9v15M179.6 88.7a5.4 5.4 0 0 0-4.4-5.1 4 4 0 0 0-4.1 4 6.1 6.1 0 0 0 2.3 5.5"/>
<path d="M181.8 98.5l2.1 .9M184.3 94.2a11.4 11.4 0 0 0-2.8-2.7 3.3 3.3 0 0 0-3.2 2.2 2.93 2.93 0 0 0 0 3.7l3.5 1.1M186.2 95.5l-1.9-1.3a1.52 1.52 0 0 0-2.1 .7 2.83 2.83 0 0 0-.7 3.3l.3 .3M186.2 97.1a2.71 2.71 0 0 1 2.9-1.3 2.37 2.37 0 0 1 .7 2.9 4.7 4.7 0 0 1-3.4 3.4 1.48 1.48 0 0 1-1.4-1.8 5.3 5.3 0 0 1 1.2-3.2zM187 98a.74 .74 0 0 1 .6-.5 .74 .74 0 0 1 .7 .3 1.49 1.49 0 0 1-1.5 1.9 1.46 1.46 0 0 1 .2-1.7zM187.5 96l-.8-.2a1.42 1.42 0 0 0-2.3 .3 2.68 2.68 0 0 0-.6 3.2l.1 .1a1.48 1.48 0 0 1 1.1 1M205.6 96.4l.7 1.1M205.8 90.7a3.1 3.1 0 0 0-1.9 2.9 3.1 3.1 0 0 0 1.9 2.9M205.9 90.5l-2.9-1.7a8.3 8.3 0 0 0-1.2 4.8h2.1M206.1 90l-.3 .4M207.2 98.5a6.3 6.3 0 0 0 3.5 1.4M209 98.6l1.7 1.3"/>
<path d="M209.7 89a4.8 4.8 0 0 1 5.1 1.2M209.8 98h.1M209.8 89.2a2.1 2.1 0 0 0-3.6 .6 7.8 7.8 0 0 0 .5 8.2 1.98 1.98 0 0 0 3.1 0M209.8 89.2h.1M209.8 89.2a6.4 6.4 0 0 0 .7 4.1v.7a7.4 7.4 0 0 0-.7 4M211.9 87.3a6.4 6.4 0 0 0-4.7 1.4M211.9 87.3a6.5 6.5 0 0 1 4.9 3.1M211.9 87.3l-2.8 1.3M211.9 87.3l4.6 3.2M214.7 83.1h6.4M214.8 96.9a4.7 4.7 0 0 1-5.1 1.3M214.8 90.2l4.2 .9"/>
<path d="M214.8 90.2v6.7M216.5 97.2a6.3 6.3 0 0 1-5.8 2.7M216.5 97.2l-5.8 2.7M216.6 90.6l3-1.8 1 2.5M216.6 96.6l-.1 .6M216.9 96.6l-.4 .6M219 96.1l-4.2 .8M219 91.1l2.9 .2M219 91.1v5M221.1 83.1h3.6M221.9 91.3a3.9 3.9 0 0 0 3.5-1.2v7a4.1 4.1 0 0 0-3.5-1.3M221.9 95.8l-2.9 .3"/>
<path d="M221.9 91.3v4.5M224.7 82.2v.9M16.8 101.6h.1M16.8 101.6a6.4 6.4 0 0 0 5.2 3.6M22 105.2h.1M27.8 102.6h.1M27.8 102.6a6.4 6.4 0 0 1-5.8 2.6M43 102.8v6.1l-.2 2a2.99 2.99 0 0 0 1.3 3.7M43 106.4l1.1 3.7 6 1.2 4.9-2.3M43 102.8l1.1 3.3M43.7 102.4a.57 .57 0 0 0-.7 .4M43.7 102.4l1 2.9"/>
<path d="M43.9 102.2l-.6 .2M44 102.3l-.3 .1M44.1 100.8a1.32 1.32 0 0 1 1.8 .8 1.03 1.03 0 0 1 .2 1.2 1.03 1.03 0 0 1-1 .6 1.88 1.88 0 0 1-1-2.6zM44.1 106.1h.1M44.1 114.6a9.4 9.4 0 0 0 6 1.3M44.1 106.1l6 1.3M44.1 106.1v8.5M44.5 101.2a1.23 1.23 0 0 1 .9 1.6 1.06 1.06 0 0 1-.9-1.6zM44.7 105.3l-.4 .3-.2 .5M44.7 105.3l5.3 1.1M47.1 100.2a1.15 1.15 0 0 1 .4 1.8l-1.4 .8M47.9 100.3l.1 .2a.4 .4 0 0 0 .5 .3 .4 .4 0 0 0 .3-.5"/>
<path d="M49.2 100.3l-.6 .4M50 106.4l.1 .9M50.1 107.4v8.5M50.1 107.3v.1M53.8 101.9v1.9a2.99 2.99 0 0 1-2.7 2 7.4 7.4 0 0 1-6.4-1.3l-.4-.7-.1-1M53.8 101.8l1.2 3.4M53.8 103.1l.5 1.5M54.3 104.6l.6 .4 .1 .4M54.3 104.6l-4.3 1.8M55 109.9a8.3 8.3 0 0 1 .2 3.2l-.2 .4M55 113.5a6.7 6.7 0 0 1-4.9 2.4M55 105.4l-4.9 1.9"/>
<path d="M55 105.4v8.1M69.4 106.5l-.6 3.1M69.4 106.5l-2.4 1.2 1.8 1.9M69.4 106.5l3.2 2.2-3.8 .9M70.1 106.6l3.5-.2a1.97 1.97 0 0 0 0 2zM70.8 104l-.5 1.5M70.8 104l3.1 1.8-3.6-.3M70.8 104l-1.8 .2 1.3 1.3M72.8 108a4.9 4.9 0 0 0 2.3 5.6 4.9 4.9 0 0 0 6-1M73.4 102.2l-1.5 1.4M73.4 102.2l-1.9-.6 .4 2M73.4 102.2l1.4 3-2.9-1.6"/>
<path d="M81.1 105.9a4.9 4.9 0 0 0-7.5 .5M81.1 105.9l4.1 .9M81.1 105.9v6.7M85.2 111.8l-4.1 .8M85.2 106.8l3 .2M85.2 106.8v5M88.2 107a4 4 0 0 0 3.4-1.2v7a3.9 3.9 0 0 0-3.4-1.3M88.2 111.5l-3 .3M88.2 107v4.5M102.9 106.2l2.1-.9 2.2-.5 .7 2.2 .5 1.2M103.8 114.7v6.1l-.2 2a3.7 3.7 0 0 0 .4 3.4l.8 .8M103.8 114.7l1.2-.5v1.6a2.76 2.76 0 0 0 2.3 2.2 7.5 7.5 0 0 0 6.6-.8l.5-.6 .1-.8"/>
<path d="M103.8 114.7l1 3.2M103.8 118.8l1 3.6 6 1.3 4.9-2.4M104.8 117.9l6 1.2M104.8 117.9v9.1M106.6 112.1a2.08 2.08 0 0 0-1.2 3.3 6.7 6.7 0 0 0 7.5 .9l.6-.4M108.4 110.4a1.72 1.72 0 0 0-1.9-1.4 7.1 7.1 0 0 1-3.3-2.6l-.3-.2a11.8 11.8 0 0 0 4.9 6.8l.6 .1M110.8 119.1v9.1M110.9 111.6h.3M111.1 111.7l.5-.2 .6 .4a4.2 4.2 0 0 0 4 2l.3 .1a.92 .92 0 0 1-.6 1.1 3.4 3.4 0 0 1-5.3-1.3 2.08 2.08 0 0 1 .5-2.1zM111.3 111.6a1.52 1.52 0 0 1 2.3-.4 5.7 5.7 0 0 0 5 .3h.4a4.4 4.4 0 0 1-1.9 2.7l-1.7 1.3M111.3 111.6l-.1 .1M115.1 115.6l.6 1.6"/>
<path d="M115.7 117.2l-4.9 1.9M115.7 117.2v8.7M129.5 102.5l.9-.9 .9 .9M129.9 104.2l-.2 .3M130 104.4l-.6-1.3a.93 .93 0 0 1 1.4-.9 .68 .68 0 0 1 .6 .9l-.6 1.3M130.9 104.2l.2 .3M150 110a3.9 3.9 0 0 1 2.2-5.8 5.6 5.6 0 0 1 7.4 2.8 3.7 3.7 0 0 1-.5 3M170.7 107.2l1.6-.7 2.7-.7 .9 2.9 .3 .6M171.5 115.7v6.5l-.2 1.9a3.1 3.1 0 0 0 .7 3.4l.6 .5M171.5 115.7l1.1 3.2M171.5 119.8l1.1 3.6 6 1.3 4.8-2.4M172.6 118.9l6 1.3"/>
<path d="M172.6 118.9v9.1M172.7 115.3v1.5a2.9 2.9 0 0 0 2.4 2.2 7.6 7.6 0 0 0 6.6-.8l.4-.6 .1-.8M172.7 115.2l-1.2 .5M174.4 113.2a2.14 2.14 0 0 0-1.3 3.2 6.9 6.9 0 0 0 8.2 .5M176.2 111.4a1.78 1.78 0 0 0-1.9-1.4 5 5 0 0 1-2.8-2.1l-.8-.6a12.8 12.8 0 0 0 4.6 6.5l.9 .3M178.8 112.6h.3M178.9 112.7l.5-.1 .4 .2a4.9 4.9 0 0 0 3 2l.7 .1a.5 .5 0 0 1 .8 .4 3.3 3.3 0 0 1-3.1 1.6 3.3 3.3 0 0 1-2.8-2.1 2.11 2.11 0 0 1 .5-2.1zM179.1 112.6a1.46 1.46 0 0 1 2.2-.3 5.1 5.1 0 0 0 4.8 .3l.6-.1a.65 .65 0 0 1-.2 .9l-.2 .2a9.3 9.3 0 0 1-3.2 2.9M182.9 116.6l.5 1.6M183.4 118.2l-4.8 2M183.4 118.2v8.7M203.9 109.1l3.5-.2a1.83 1.83 0 0 0 0 2z"/>
<path d="M206.6 110.5a4.9 4.9 0 0 0 2.3 5.6 4.9 4.9 0 0 0 5.9-1M208.2 108l-.8 .9M209.8 110.2h.1M210.6 107a4.9 4.9 0 0 1 4.2 1.4M210.6 107l-.1-.6-5.2-2.6 4.5 6.4M210.6 107a1.21 1.21 0 0 0-.9 1.3l.1 1.9M210.6 107a1.2 1.2 0 0 0-.9 1.3l.1 1.9M214.8 108.4l4.2 .9M214.8 108.4v6.7M219 114.3l-4.2 .8M219 109.3l2.9 .2M219 109.3v5"/>
<path d="M221.9 109.5a3.9 3.9 0 0 0 3.5-1.3v7.1a3.8 3.8 0 0 0-3.5-1.2M221.9 114.1l-2.9 .2M221.9 109.5v4.6M16.8 137.8v10M18.2 124.1a6.3 6.3 0 0 1 6.9-1.2 6.3 6.3 0 0 1 3.8 5.9h-12.6a5.9 5.9 0 0 1 1.9-4.7zM19.4 128.8v6.3M22 137.4h.1M22 137.4v10.4M22 137.4h5.8M22 137.4l-5.2 .4M22 136.7v.7M22 136.7l5.2 .1a.55 .55 0 0 1 .6 .6"/>
<path d="M22 136.7l-4.6 .5a.67 .67 0 0 0-.6 .6M25.8 128.8v6.3M27.3 136.8v-1.7h-9.5v2.1M27.6 136.9l.6 .5 .1 .4M27.8 137.4h.1M27.8 137.4v10.4M27.8 137.4l.5 .4M28.3 137.8v5.8l.6 4.2h-1.1M41.7 137.4v10.4h2.7M41.7 137.4h.1M41.7 137.4h2.7M42.7 131.2a.36 .36 0 0 0-.6-.3 .36 .36 0 0 0-.1 .6v.8a2.08 2.08 0 0 0 .2 1.6h.3l.2-.3"/>
<path d="M42.7 131.2v2.4M42.7 131.2h2.2M42.7 133.6h2.2M43.3 136.7v-1.6h9.5v2.4M43.7 124.1a6.3 6.3 0 0 1 6.8-1.2 6.3 6.3 0 0 1 3.8 5.9h-12.5a5.6 5.6 0 0 1 1.9-4.7zM44.4 137.4h.1M44.4 137.4l.2-.5 .2-.2 5.7 .5 .2 .6M44.4 137.4v10.4M44.4 137.4l6.3 .4M44.8 136.7l-2.4 .1a.67 .67 0 0 0-.7 .6M44.9 131.2a3.6 3.6 0 0 1 0 2.4M44.9 129.5h.8a.77 .77 0 0 1 .7 .4 .77 .77 0 0 1 0 .8l-.7 .3h-.8"/>
<path d="M44.9 129.5v1.5M44.9 128.8v.7M44.9 131v.2M44.9 133.6v1.5M50.5 137.2l3.2 .4a.66 .66 0 0 1 .7 .7M50.7 137.8h.1M50.7 137.8v10M50.7 137.8l3.7 .5M51.2 128.8v6.3M54.4 138.3h.1M54.4 138.3v9.5M68.1 131.3h.3a2.61 2.61 0 0 1 2.2 .6l1.6 .6"/>
<path d="M74.4 136.2h.4M74.5 131.7h.4M74.9 131.8l.7 .3 .6 1.1M76.2 136.4v-22.2h2.6v22.2M76.2 135.6a1.44 1.44 0 0 1-1.4 .6M76.2 133.8l-.4-1a1.52 1.52 0 0 0-2.3-.8 3.9 3.9 0 0 1-4-.1l-1.4-.6-.2 .1a3.5 3.5 0 0 0 1.4 2.3 6.7 6.7 0 0 0 5.9 2.4 1.39 1.39 0 0 0 1-.9M76.9 138v11.1M76.9 138l-5.1 .5v10.6M76.9 138h5.8M78.8 135.6a2.51 2.51 0 0 0 1.8 .6M78.8 133.8l.4-1a1.52 1.52 0 0 1 2.3-.8 3.9 3.9 0 0 0 4-.1l1.4-.6 .2 .1a3.5 3.5 0 0 1-1.4 2.3 6.6 6.6 0 0 1-5.9 2.4 1.39 1.39 0 0 1-1-.9M80.1 131.7h.4"/>
<path d="M80.1 131.8l-.7 .3-.6 1.1M82.3 138v-1.6h-9.6v2M82.7 138l.6 .5v6l.6 4.6h-1.2M82.7 138v11.1M86.9 131.3h-.3a2.57 2.57 0 0 0-2.1 .6l-1.6 .6M104.8 127a9.2 9.2 0 0 0 6 1.2M115.7 122.3l.1 .6a4 4 0 0 1 0 2.7l-.1 .3M115.7 125.9a6.4 6.4 0 0 1-4.9 2.3M125.7 138v-1.6h9.5v2.3M126.8 138h-2.7v11.1h2.7M126.8 138v11.1M126.8 138l6.3 .5"/>
<path d="M130.4 131.3h4.7a5.9 5.9 0 0 1-2.5 4.8l-.6 .1h-1.6zM131.7 131.3v-17.1h-2.5v22.2M131.7 136.2v.2M133.1 138.5l3.6 .5v10.1M133.1 138.5v10.6M154.6 133.8h4.7v.2a8.2 8.2 0 0 1-2.2 4.4 4.1 4.1 0 0 1-2.5 .3zM155.8 133.8v-17.1h-2.5v22.2M155.8 138.7v.2M172.6 128a9.6 9.6 0 0 0 6 1.3M178.6 120.2v9.1M183.4 123.3l.2 .9a3.3 3.3 0 0 1-.2 2.7M183.4 126.9a6.6 6.6 0 0 1-4.8 2.4"/>
<path d="M201.9 133.8h1.2M203.2 133.8l2.8 1.2M208.3 134.2h.2a1.29 1.29 0 0 1 1.4 1.1l.1 .4M210 138.1a2.51 2.51 0 0 1-1.8 .6M210 138.9v-22.2h2.6v22.2M210 136.3a2.57 2.57 0 0 0-1.6-2.1l-.6 .1a4.2 4.2 0 0 1-4.5 .1l-1.2-.5h-.4a3.5 3.5 0 0 0 1.4 2.3 6.5 6.5 0 0 0 6 2.4 1.45 1.45 0 0 0 .9-.9M212.6 138.1a2.46 2.46 0 0 0 1.9 .6M212.6 136.3a2.08 2.08 0 0 1 2-2h.2a4.4 4.4 0 0 0 5-.2l.9-.3h.2v.3a8.2 8.2 0 0 1-6.4 4.6h-.5a1.64 1.64 0 0 1-1.4-1M213.9 134.2l-.7 .4-.6 1.1M213.9 134.2h.4M220.7 133.8h-.3a2.61 2.61 0 0 0-2.1 .6l-1.7 .6M16.8 143.2l-.6 4.6h.6"/>
<path d="M16.8 147.8h5.2M16.8 142.2h11.5M22 147.8h5.8M41.7 142.2h12.7M44.4 147.8h6.3M50.7 147.8h3.7M54.4 147.8h.1M71.8 144.5l-.6 4.6h.6M71.8 149.1h5.1M71.8 143.5h11.5M76.9 149.1h5.8M124.1 143.5h12.6"/>
<path d="M126.8 149.1h6.3M133.1 149.1h3.6M136.7 149.1h.1M148.2 146h12.7M149.8 140.5v-1.6h9.5v2.4M150.9 151.6h6.3M150.9 140.5h-2.7v11.1h2.7M150.9 140.5v11.1M150.9 140.5l6.3 .5M157.2 151.6h3.7M157.2 141v10.6M157.2 141l3.7 .5v10.1"/>
<path d="M160.9 150.6v1M205.6 147l-.6 4.6h.6M205.6 151.6h5.1M205.6 146h11.5M210.7 151.6h5.8M210.7 140.5v11.1M210.7 140.5l-5.1 .5v10.6M210.7 140.5h5.8M216.1 140.5v-1.6h-9.5v2M216.5 140.5l.6 .5v6.4l.6 4.2h-1.2M216.5 140.5v11.1"/>
<circle cx="104" cy="15.1" r=".2"/>
<circle cx="83.1" cy="27.1" r=".72"/>
<circle cx="83.5" cy="27.1" r=".19"/>
<circle cx="155.3" cy="65.6" r=".78"/>
<circle cx="157.4" cy="67.7" r="1.54"/>
<circle cx="157.4" cy="67.7" r=".9"/>
<circle cx="159.5" cy="65.6" r=".78"/>
<circle cx="22.6" cy="98.9" r="6.4"/>
<circle cx="130.4" cy="109.3" r="3.5"/>
<circle cx="130.4" cy="109.3" r="4.9"/>
<circle cx="130.4" cy="109" r="1.27"/>
<circle cx="154.5" cy="111.8" r="3.5"/>
<circle cx="154.5" cy="111.5" r="1.27"/>
<circle cx="154.6" cy="111.8" r="4.9"/>
<circle cx="20.5" cy="130.3" r=".77"/>
<circle cx="22.5" cy="132.4" r="1.55"/>
<circle cx="22.6" cy="132.4" r=".91"/>
<circle cx="24.6" cy="130.3" r=".77"/>
</g>
<g fill="none" stroke="#000" stroke-width=".2">
<path d="M78 27.1h3.5M82.8 27.1h2.5M84 21.1v3.5M84 25.9v2.5M84 29.7v3.5M86.6 27.1h3.5M153.3 65.6h8.2M155.3 63.5v4.1M159.5 63.5v4.1M127.9 109h5.1M130.4 106.5v5M152 111.5h5.1"/>
<path d="M154.6 109v5.1M18.5 130.2h8.2M20.5 128.2v4.1M24.6 128.2v4.1M133.1 167.1h.8M133.1 166.2h.8M133.5 165.8v.9M138.3 169.7h.8M138.3 168.9h.8M138.7 168.5v.8M144.7 175h.8M144.7 174.2h.8"/>
<path d="M144.8 172.4h.9M144.8 171.6h.9M145.1 173.8v.8M145.2 171.1v.9M149.1 169.7h.8M149.1 168.9h.8M149.5 168.5v.8"/>
</g>
<path d="M92.7 27.1h.6l.3 2.1v1.7l-.4 .6-.6-.1zM108.5 28l1.2-.7 1.3-.4-.4 1-3.1 2 .3-1zM117.8 48l.7-.2 1 .2 2.1 .7v1.5l-4.3 .4-.2-1.7zM109.7 96.1v28.5M177.5 97.1v28.5M77.5 114.2v34.9M211.3 116.7v34.9" fill="none" stroke="#808080" stroke-width=".25"/>
<g fill="none" stroke="#c0c0c0" stroke-width=".2">
<path d="M68.3 159.7h50.3M93.7 153.3v44.9M118.6 153.3v49.9M118.6 157.2h34.9M153.5 153.3v49.9M153.5 158.1h43.1M172.5 153.3v28.6M184.4 153.3v28.6M196.6 153.3v49.9M266.7 153.3h-198.4v49.9M68.3 178.7h50.3M68.3 172.4h50.3"/>
<path d="M68.3 166h50.3M68.3 180h-41.6v23.2M118.6 177.7h35M153.5 167.6h43.1M153.5 162.8h43.1M153.5 172.4h43.1M153.5 177.1h43.1M196.6 162.7h70.1M68.3 198.2h85.2M68.3 191.4l85.2 .1M68.3 185.1h50.3M118.6 184.6h35"/>
<path d="M153.6 181.9h43M196.6 197.8h70.1M196.6 184.9h70.1M206.7 184.9v12.9M217.5 197.8v5.4M242.2 197.8v5.4M252.2 184.9v12.9"/>
</g>
<path d="M139.7 3.2v9.5M3.1 107.9h9.6M266.7 107.9h9.5M139.7 203.2v9.6" fill="none" stroke="#c0c0c0" stroke-width=".25"/>
<path d="M12.7 12.7h254v190.5h-254z" fill="none" stroke="#c0c0c0" stroke-width=".5"/>
<path d="M196.8 168.3h32.5v8.8h-32.5z" fill="#fff" stroke="#fff" stroke-width=".35"/>
<text font-size="8.5" x="198.9" y="195.5">A</text>
<text font-size="8.4" x="215.7" y="173.4">Drawing</text>
<g font-size="8.1">
<text x="67.6" y="8.9">2</text>
<text x="207.3" y="8.9">1</text>
<text x="4.4" y="56.1">B</text>
<text x="270.4" y="56.1">B</text>
<text x="3.7" y="164.1">A</text>
<text x="269.7" y="164.1">A</text>
<text x="67.6" y="212.4">2</text>
<text x="207.3" y="212.4">1</text>
</g>
<g font-size="3.4">
<text x="197.8" y="166">TITLE:</text>
<text x="198.7" y="188.1">SIZE</text>
<text x="207.5" y="188.1">DWG. NO.</text>
<text x="256.5" y="188.2">REV</text>
<text x="198.8" y="201.7">SCALE: 1:2</text>
<text x="217.7" y="201.8">WEIGHT:</text>
<text x="244.5" y="201.7">SHEET 1 OF 1</text>
</g>
<text font-size="2.4" x="119.8" y="156.2">UNLESS OTHERWISE SPECIFIED:</text>
<g font-size="2.2">
<text x="119.5" y="161.8">DIMENSIONS ARE IN INCHES</text>
<text x="154.8" y="161.4">DRAWN</text>
<text x="175.4" y="156.6">NAME</text>
<text x="187.9" y="156.7">DATE</text>
<text x="119.5" y="164.4">TOLERANCES:</text>
<text x="119.5" y="167.1">FRACTIONAL</text>
<text x="154.9" y="166.3">CHECKED</text>
<text x="119.5" y="169.7">ANGULAR: MACH</text>
<text x="119.5" y="172.4">TWO PLACE DECIMAL</text>
<text x="142.5" y="169.7">BEND</text>
<text x="154.8" y="170.9">ENG APPR.</text>
<text x="119.5" y="175">THREE PLACE DECIMAL</text>
<text x="154.9" y="175.7">MFG APPR.</text>
<text x="154.9" y="180.4">Q.A.</text>
<text x="154.9" y="184.6">COMMENTS:</text>
</g>
<g font-size="2.1">
<text x="75.5" y="195.7">NEXT ASSY</text>
<text x="100.9" y="195.7">USED ON</text>
<text x="86.9" y="201.5">APPLICATION</text>
<text x="123.1" y="201.6">DO NOT SCALE DRAWING</text>
</g>
<g font-size="2">
<text x="31.5" y="182.9">PROPRIETARY AND CONFIDENTIAL</text>
<text x="119.2" y="180.6">INTERPRET GEOMETRIC</text>
<text x="119.2" y="183.1">TOLERANCING PER:</text>
<text x="27.8" y="186.5">THE INFORMATION CONTAINED IN THIS</text>
<text x="27.8" y="189">DRAWING IS THE SOLE PROPERTY OF</text>
<text x="27.8" y="191.6">&lt;INSERT COMPANY NAME HERE&gt;. ANY</text>
<text x="119.1" y="186.7">MATERIAL</text>
<text x="27.8" y="194.1">REPRODUCTION IN PART OR AS A WHOLE</text>
<text x="27.8" y="196.6">WITHOUT THE WRITTEN PERMISSION OF</text>
<text x="119.1" y="193.5">FINISH</text>
<text x="27.8" y="199.1">&lt;INSERT COMPANY NAME HERE&gt; IS</text>
<text x="27.8" y="201.7">PROHIBITED.</text>
</g>
</svg>
